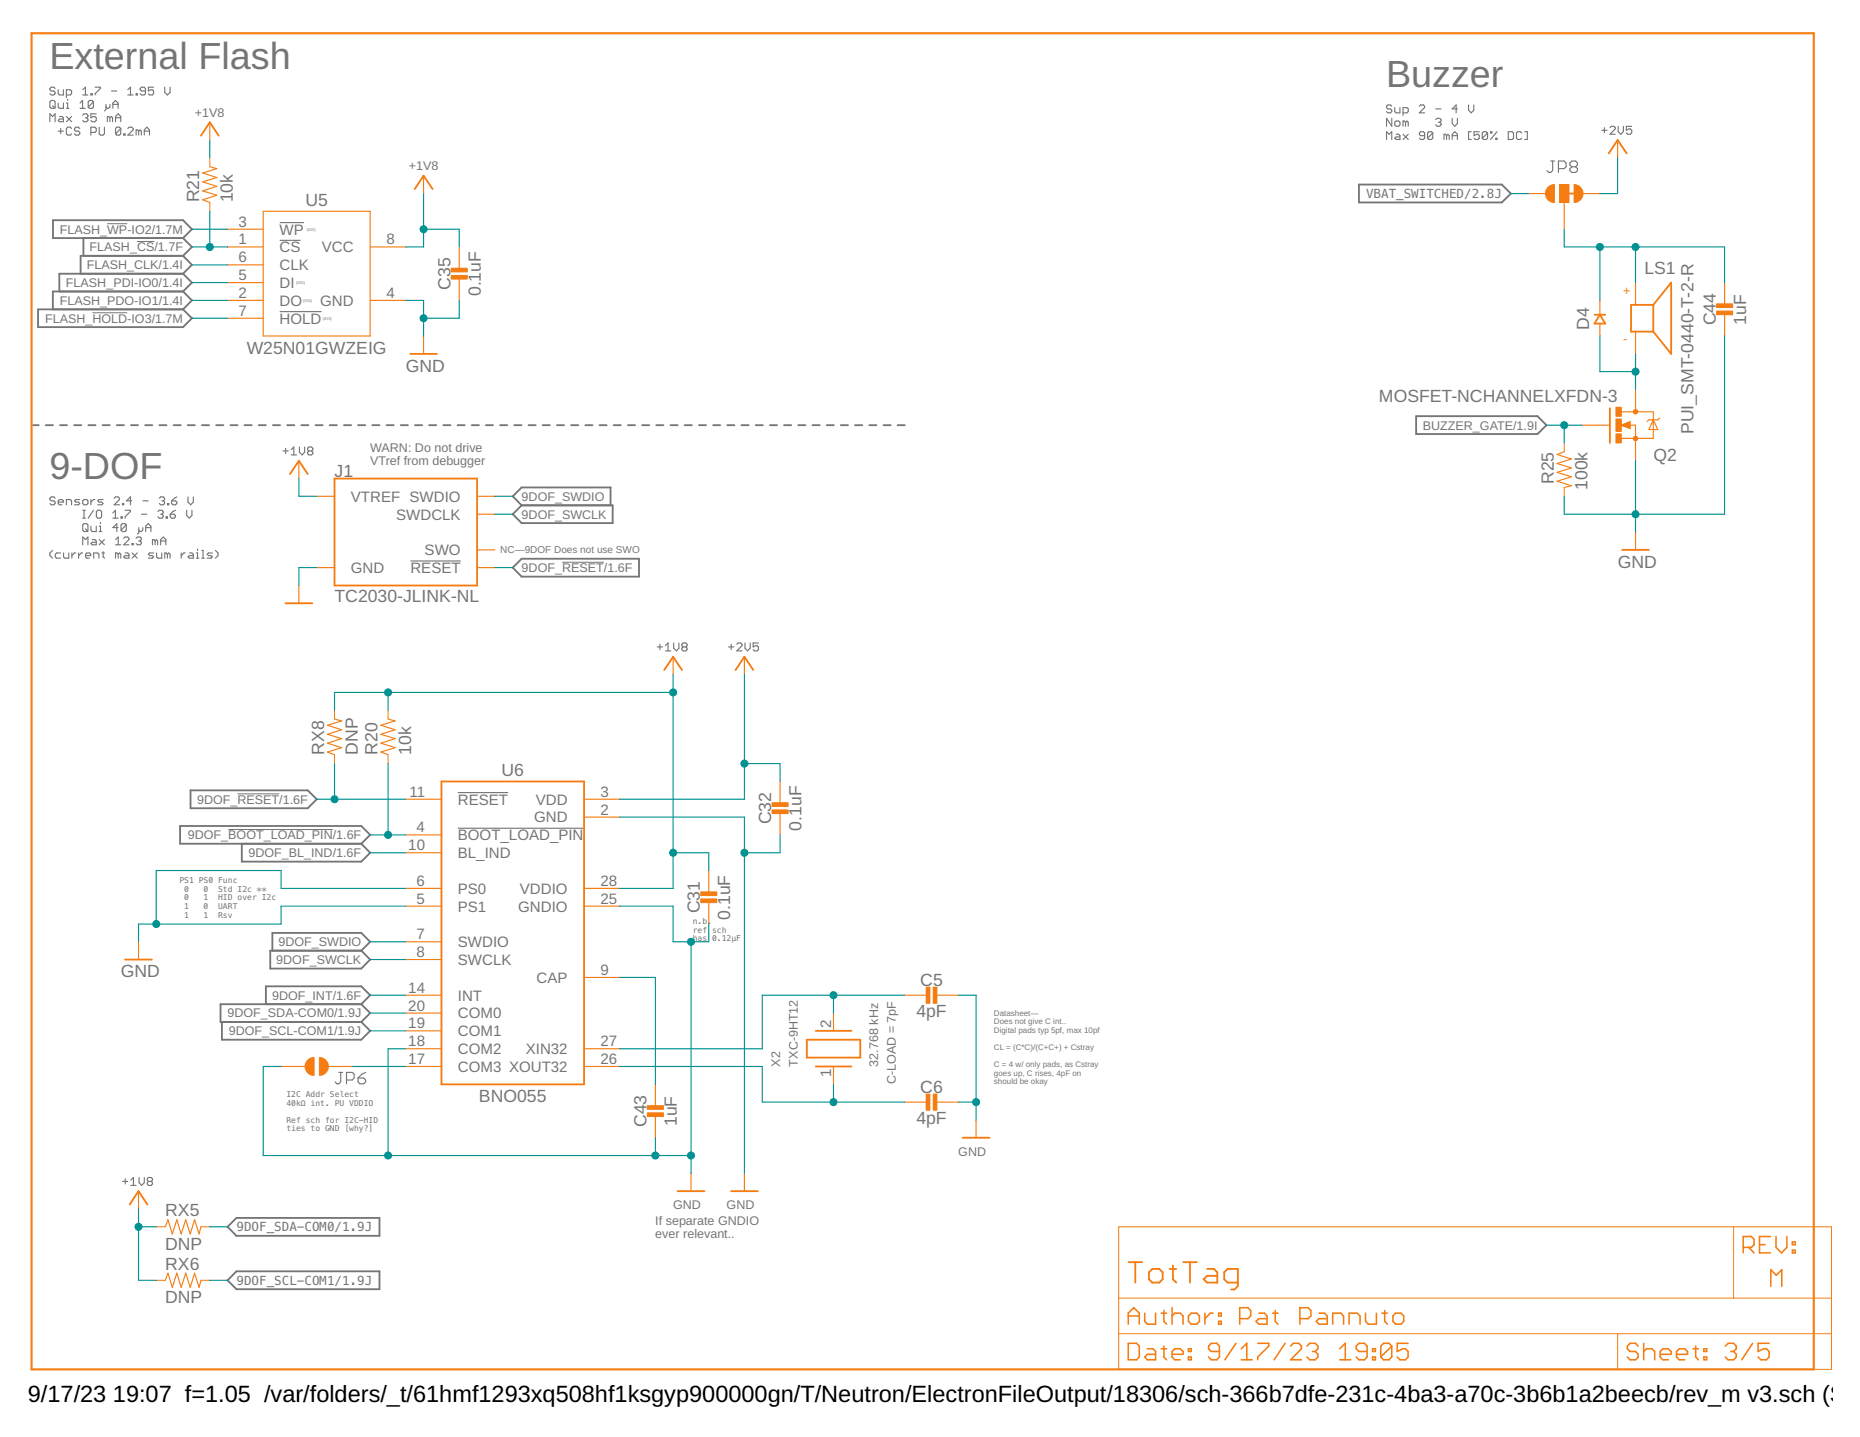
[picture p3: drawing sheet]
<svg xmlns="http://www.w3.org/2000/svg" width="279mm" height="216mm" viewBox="0 0 279 216" stroke-linecap="round" stroke-linejoin="round" font-family="sans-serif">
<g fill="none" stroke="#757575" stroke-width=".28">
<path d="M8 33.1h19.5l1.3 1.3-1.3 1.4h-19.5zM12.5 35.8v2.6M27.5 35.8l1.3 1.3-1.3 1.3M27.5 38.4h-15.4v2.7M27.5 38.4l1.3 1.4-1.3 1.3M204.1 27.7h21.5l1.3 1.4-1.3 1.3h-21.5zM5.7 46.5h21.8l1.3 1.3-1.3 1.3h-21.8zM27.5 41.1h-18.6v2.7M27.5 41.1l1.3 1.4-1.3 1.3M27.5 43.8h-19.6v2.7M27.5 43.8l1.3 1.3-1.3 1.4M4.7 63.9h1.1"/>
<path d="M6.9 63.9h1.1M9 63.9h1.1M11.1 63.9h1.1M13.3 63.9h1.1M15.4 63.9h1.1M17.5 63.9h1.1M19.7 63.9h1M21.8 63.9h1.1M23.9 63.9h1.1M26.1 63.9h1.1M28.2 63.9h1.1M30.3 63.9h1.1"/>
<path d="M32.5 63.9h1M34.6 63.9h1.1M36.7 63.9h1.1M38.9 63.9h1M41 63.9h1.1M43.1 63.9h1.1M45.3 63.9h1M47.4 63.9h1.1M49.5 63.9h1.1M51.7 63.9h1M53.8 63.9h1.1M55.9 63.9h1.1"/>
<path d="M58.1 63.9h1M60.2 63.9h1.1M62.3 63.9h1.1M64.5 63.9h1M66.6 63.9h1.1M68.7 63.9h1.1M70.9 63.9h1M73 63.9h1.1M75.1 63.9h1.1M77.3 63.9h1M78.4 75.9l-1.4-1.3 1.4-1.4h13.3v2.7M78.4 75.9h13.6v2.7h-13.6l-1.4-1.3z"/>
<path d="M79.4 63.9h1.1M81.5 63.9h1.1M83.7 63.9h1M85.8 63.9h1.1M87.9 63.9h1.1M90 63.9h1.1M92.2 63.9h1.1M94.3 63.9h1.1M96.5 63.9h1M98.6 63.9h1.1M100.7 63.9h1.1M102.8 63.9h1.1"/>
<path d="M105 63.9h1.1M107.1 63.9h1.1M109.2 63.9h1.1M111.4 63.9h1.1M113.5 63.9h1.1M115.7 63.9h1M117.8 63.9h1.1M119.9 63.9h1.1M122 63.9h1.1M124.2 63.9h1.1M126.3 63.9h1.1M128.4 63.9h1.1"/>
<path d="M130.6 63.9h1.1M132.7 63.9h1.1M134.8 63.9h1.1M212.7 62.5h18.2l1.4 1.4-1.4 1.3h-18.2zM77 85.3l1.4-1.4h17.6v2.7h-17.6zM28.6 118.7h17.6l1.4 1.4-1.4 1.3h-17.6zM27.1 124.1h27.2l1.3 1.3-1.3 1.4h-27.2zM36.3 126.8v2.7h18l1.3-1.4-1.3-1.3M33.3 153.5v2.7h21l1.3-1.3-1.3-1.4M39.9 150.9v-2.7h14.4l1.3 1.3-1.3 1.4M40.6 142.8h13.7l1.3 1.4-1.3 1.3h-13.7zM40.9 142.8v-2.6h13.4l1.3 1.3-1.3 1.3"/>
<path d="M54.3 150.9h-21.2v2.6h21.2M54.3 150.9l1.3 1.3-1.3 1.3M34.2 184.3l1.3-1.3h21.5v2.7h-21.5zM35.5 191h21.5v2.7h-21.5l-1.3-1.3z"/>
</g>
<g fill="none" stroke="#757575" stroke-width=".17">
<path d="M7.5 15.3l.2-.2h.4l.2 .2v.8l-.2 .2h-.4l-.2-.2zM7.5 18.3v-1.2l.4 .4 .4-.4v1.2M7.9 15.9l.4 .4M8.3 13.3l-.2-.2h-.4l-.2 .2v.2l.2 .2h.4l.2 .2v.2l-.2 .2h-.4l-.2-.2M8.7 13.5v.6l.2 .2h.6v-.8M8.7 15.5v.6l.2 .2h.6v-.8M8.7 19.7h.8M8.9 17.5h.4l.2 .2v.6h-.6l-.2-.2 .2-.2h.6M9.1 19.3v.8M10 14.3h.6l.2-.2v-.4l-.2-.2h-.6v1.2M10 16.3h.4M10 15.5h.2v.8"/>
<path d="M10 17.5l.8 .8M10.2 14.9v.2M10.8 19.3l-.2-.2h-.4l-.2 .2v.8l.2 .2h.4l.2-.2M10.8 17.5l-.8 .8M12 19.3l-.2-.2h-.4l-.2 .2v.2l.2 .2h.4l.2 .2v.2l-.2 .2h-.4l-.2-.2M12 16.3h.8M12 15.5l.4-.4v1.2M12.4 14.3h.8M12.4 13.5l.4-.4v1.2M12.4 17.3l.2-.2h.4l.2 .2v.2l-.2 .2M12.8 17.7h.2M13 17.7l.2 .2v.2l-.2 .2h-.4l-.2-.2"/>
<path d="M13.7 14.1h.2v.2h-.2zM13.7 19.9h.5l.3-.2v-.4l-.3-.2h-.5v1.2M14 15.3l-.2-.2h-.4l-.1 .2v.8M14 15.3v.8l-.2 .2h-.4l-.1-.2M14 15.3l-.7 .8M14.3 13.1h.8v.2l-.8 .8v.2M14.5 17.1h-.8v.6l.4-.2h.1l.3 .2v.4l-.3 .2h-.3l-.2-.2M14.9 19.1v1l.2 .2h.4l.2-.2v-1M15.9 15.7v.8l-.2 .2M16.5 15.7v.4l-.2 .2h-.2l-.2-.2M16.5 17.7v.6M16.5 17.7l-.2-.2h-.2v.8"/>
<path d="M16.5 17.7l.2-.2 .2 .2v.6M16.7 13.7h.8M17 16.3v-.8l.3-.4 .4 .4v.8M17 15.7h.7M17.4 17.7h.7M17.4 18.3v-.8l.4-.4 .3 .4v.8M18.1 19.3l-.2-.2h-.4l-.1 .2v.8M18.1 19.3v.8l-.2 .2h-.4l-.1-.2M18.1 19.3l-.7 .8M19.2 14.3h.8M19.2 13.5l.4-.4v1.2M19.2 19.3l.2-.2h.4l.2 .2v.2l-.8 .8h.8"/>
<path d="M20.4 14.1h.2v.2h-.2zM20.8 19.7l-.2-.2h-.2v.8M20.8 19.7v.6M20.8 19.7l.2-.2 .2 .2v.6M21.7 19.7h.8M21.8 13.7h-.5l-.2-.2v-.2l.2-.2h.4l.1 .2v.8l-.1 .2h-.4l-.2-.2M23.1 13.1h-.8v.6l.6-.2 .2 .2v.4l-.2 .2h-.4l-.2-.2M24.7 13.1v.8l.4 .4 .4-.4v-.8M209.1 16l-.2-.2h-.4l-.2 .2v.2l.2 .2h.4l.2 .2v.2l-.2 .2h-.4l-.2-.2M209.1 17.8v1.2l-.8-1.2v1.2M209.5 16.2v.6l.2 .2h.6v-.8M209.5 18.4l.2-.2h.4l.2 .2v.4l-.2 .2h-.4l-.2-.2z"/>
<path d="M210.8 17h.5l.2-.2v-.4l-.2-.2h-.5v1.1M211.1 18.4l-.2-.2h-.1v.8M211.1 18.4l.2-.2 .2 .2v.6M211.1 18.4v.6M213.2 16l.2-.2h.4l.2 .2v.2l-.8 .8h.8M215.2 20v.8l-.2 .2h-.4l-.2-.2M215.2 20l-.2-.2h-.4l-.2 .2v.8M215.2 20l-.8 .8M215.7 16.4h.8M215.7 18l.2-.2h.4l.2 .2v.2l-.2 .2M216.1 18.4h.2M216.3 18.4l.2 .2v.2l-.2 .2h-.4l-.2-.2"/>
<path d="M218.1 17.8v.8l.4 .4 .4-.4v-.8M218.9 16.4h-.8l.6-.6v1.2M220.6 15.8v.8l.4 .4 .4-.4v-.8M221 19.8h-.4v1.2h.4M222.2 19.8h-.8v.6l.4-.2h.2l.2 .2v.4l-.2 .2h-.4l-.2-.2M223.5 20v.8l-.3 .2h-.3l-.2-.2M223.5 20l-.3-.2h-.3l-.2 .2v.8M223.5 20l-.8 .8M223.9 19.8h.2v.2h-.2zM224.9 19.8l-1 1.2M226.6 19.8h.6l.2 .2v.8l-.2 .2h-.6zM228.6 20l-.2-.2h-.4l-.2 .2v.8l.2 .2h.4l.2-.2"/>
<path d="M229 19.8h.4v1.2h-.4M240.6 19.6h.8M241 19.2v.8M241.9 19.2l.1-.2h.4l.2 .2v.2l-.7 .8h.7M243.1 19v.8l.4 .4 .4-.4v-.8M245.1 19h-.8v.6l.4-.2h.2l.2 .2v.4l-.2 .2h-.4l-.2-.2M18.6 20.1h.2v.2h-.2zM21.7 20.3v-.8l.4-.4 .4 .4v.8M42 36.1h3.2M42 33.4h3.7M208.3 21v-1.2l.4 .4 .4-.4v1.2M209.7 20.2h.4l.2 .2v.6h-.6l-.2-.2 .2-.2h.6"/>
<path d="M210.8 20.2l.7 .8M211.5 20.2l-.7 .8M214 20.4h-.6l-.2-.2v-.2l.2-.2h.4l.2 .2v.8l-.2 .2h-.4l-.2-.2M217.3 20.4l-.2-.2h-.2v.8M217.3 20.4v.6M217.3 20.4l.2-.2 .2 .2v.6M218.1 21v-.8l.4-.4 .4 .4v.8M218.1 20.4h.8M224.7 20.8h.2v.2h-.2zM232.9 24.2h.6M233.2 24.2v1.4l-.3 .3h-.2l-.3-.3M234.1 25.3h.8l.3-.2v-.6l-.3-.3h-.8v1.7"/>
<path d="M236.1 25.1l-.3 .2v.3l.3 .3h.6l.3-.3v-.3l-.3-.2M236.1 25.1l-.3-.3v-.3l.3-.3h.6l.3 .3v.3l-.3 .3M236.1 25.1h.6M42 46.8h6.3M8.3 74.9l-.2-.2h-.4l-.2 .2v.2l.2 .1h.4l.2 .2v.2l-.2 .2h-.4l-.2-.2M8.7 75.4h.8v-.2l-.2-.1h-.4l-.2 .1v.4l.2 .2h.4M10 75.8v-.7h.6l.2 .1v.6M12 75.1h-.6l-.2 .1 .2 .2h.4l.2 .2-.2 .2h-.6M12.4 75.2l.2-.1h.4l.2 .1v.4l-.2 .2h-.4l-.2-.2zM12.4 78.9l.2-.2h.4l.2 .2v.8l-.2 .2h-.4l-.2-.2zM12.4 77.9h.4M12.4 76.7h.4"/>
<path d="M12.6 76.7v1.2M12.8 79.5l.4 .4M13.7 75.1v.7M13.7 79.1v.6l.2 .2h.6v-.8M14 76.7l-.7 1.2M14.2 75.1h-.1l-.4 .3M14.5 76.9l.2-.2h.4l.2 .2v.7l-.2 .3h-.4l-.2-.3zM14.9 79.9h.4M14.9 79.1h.2v.8M15.1 78.5v.2M15.5 75.1h-.6l-.2 .1 .2 .2h.4l.2 .2-.2 .2h-.6M17 77.1l.3-.4v1.2"/>
<path d="M17 77.9h.7M17.1 74.9l.3-.2h.3l.2 .2v.2l-.8 .7h.8M17.7 79.3h-.7l.5-.6v1.2M18.2 77.6h.2v.3h-.2zM18.4 75.6h.2v.2h-.2zM18.8 76.7h.8v.2l-.8 .7v.3M19 78.9l-.2-.2h-.4l-.2 .2v.8M19 78.9v.8l-.2 .2h-.4l-.2-.2M19 78.9l-.8 .8M19.8 75.2h-.8l.6-.5v1.1M20.8 79.3v.8l-.2 .1M21.3 77.3h.8"/>
<path d="M21.4 79.3v.4l-.2 .2h-.2l-.2-.2M21.5 75.2h.7M21.9 79.3h.8M21.9 79.9v-.8l.4-.4 .4 .4v.8M23.7 76.9l.2-.2h.4l.2 .2v.2l-.2 .2M23.9 74.9l.2-.2h.4l.2 .2v.2l-.2 .1M24.1 77.3h.2M24.3 75.2h.2M24.3 77.3l.2 .1v.2l-.2 .3h-.4l-.2-.3M24.5 75.2l.2 .2v.2l-.2 .2h-.4l-.2-.2M25 77.6h.1v.3h-.1zM25.2 75.6h.2v.2h-.2z"/>
<path d="M25.6 77.3h.6l.2 .1v.2l-.2 .3h-.4l-.2-.3zM25.8 75.2h.6l.2 .2v.2l-.2 .2h-.4l-.2-.2zM26.4 76.7l-.4 .2-.4 .4M26.6 74.7l-.8 .5M28 76.7v.7l.4 .5 .4-.5v-.7M28.2 74.7v.7l.4 .4 .4-.4v-.7M42.5 67.8h.8M42.9 67.4v.8M43.8 67.6l.3-.4v1.1M43.8 68.3h.7M45 67.2v.7l.4 .4 .4-.4v-.7M46.4 67.8h.4"/>
<path d="M46.4 67.8l-.2 .1v.3l.2 .1h.4l.2-.1v-.3l-.2-.1M46.4 67.8l-.2-.2v-.2l.2-.2h.4l.2 .2v.2l-.2 .2M7.9 82.7l-.4 .4v.4l.4 .4M9.1 83.1h-.6l-.2 .2v.4l.2 .2h.6M9.5 83.1v.6l.3 .2h.5v-.8M10.8 83.1v.8M11.4 83.1h-.2l-.4 .4M11.8 83.1v.8M12.4 83.1h-.2l-.4 .4M12.4 81.9v-1.2l.4 .4 .4-.4v1.2M12.8 83.5h.8v-.2l-.2-.2h-.4l-.2 .2v.4l.2 .2h.4M13.9 81.1h.3l.3 .2v.6h-.6l-.2-.2 .2-.2h.6"/>
<path d="M14.1 83.9v-.8h.6l.2 .2v.6M14.9 81.1l.8 .8M15.3 83.1h.4M15.5 82.9v.8l.2 .2M15.7 81.1l-.8 .8M17.4 81.9h.7M17.4 81.1l.4-.4v1.2M17.8 83.3l-.3-.2h-.1v.8M17.8 83.3l.1-.2 .2 .2v.6M17.8 83.3v.6M18.6 80.9l.2-.2h.4l.2 .2v.2l-.8 .8h.8M18.8 83.1h.4l.2 .2v.6h-.6l-.2-.2 .2-.2h.6"/>
<path d="M19.8 81.7h.2v.2h-.2zM19.8 83.1l.8 .8M20.4 80.9l.2-.2h.4l.2 .2v.2l-.2 .2M20.6 83.1l-.8 .8M20.8 81.3h.2M21 81.3l.2 .2v.2l-.2 .2h-.4l-.2-.2M23.1 83.1h-.6l-.2 .2 .2 .2h.4l.2 .2-.2 .2h-.6M23.3 81.3l-.2-.2h-.2v.8M23.3 81.3v.6M23.3 81.3l.2-.2 .2 .2v.6M23.5 83.1v.6l.2 .2h.6v-.8M24.1 81.3h.8"/>
<path d="M24.1 81.9v-.8l.4-.4 .4 .4v.8M25.1 83.3l-.1-.2h-.3v.8M25.1 83.3l.2-.2 .2 .2v.6M25.1 83.3v.6M27.2 83.1v.8M27.8 83.1h-.2l-.4 .4M28.4 83.1h.4l.2 .2v.6h-.6l-.2-.2 .2-.2h.6M29.5 83.1h.2v.8M29.5 83.9h.4M29.7 82.5v.2M30.3 83.9h.4M30.3 82.7h.2v1.2"/>
<path d="M31.9 83.1h-.6l-.2 .2 .2 .2h.4l.2 .2-.2 .2h-.6M32.4 82.7l.3 .4v.4l-.3 .4M61.7 84.3h7.5M98.7 97.2h.8M99.1 96.8v.8M100 97l.4-.4v1.2M100 97.8h.8M101.2 96.6v.8l.4 .4 .4-.4v-.8M102.6 97.2h.4M102.6 97.2l-.2 .2v.2l.2 .2h.4l.2-.2v-.2l-.2-.2M102.6 97.2l-.2-.2v-.2l.2-.2h.4l.2 .2v.2l-.2 .2M109.4 97.2h.8"/>
<path d="M109.8 96.8v.8M110.7 96.8l.2-.2h.4l.2 .2v.2l-.8 .8h.8M111.9 96.6v.8l.4 .4 .4-.4v-.8M113.9 96.6h-.8v.6l.4-.2h.2l.2 .2v.4l-.2 .2h-.4l-.2-.2M68.8 119.1h7.5M68.8 124.4h18.9M18.4 177.5h.8M18.8 177.1v.8M19.6 177.3l.4-.4v1.2M19.6 178.1h.8M20.9 176.9v.8l.4 .4 .4-.4v-.8M22.3 177.5l-.2-.2v-.2l.2-.2h.4l.2 .2v.2l-.2 .2"/>
<path d="M22.3 177.5l-.2 .2v.2l.2 .2h.4l.2-.2v-.2l-.2-.2M22.3 177.5h.4M50.9 161.1h.6M51.2 161.1v1.4l-.3 .3h-.3l-.3-.3M52 162.3h.9l.3-.3v-.6l-.3-.3h-.9v1.7M53.8 162h.8l.3 .3v.2l-.3 .3h-.5l-.3-.3zM54.9 161.1l-.5 .3-.6 .6"/>
</g>
<path d="M16.1 33.6h3M20.6 36.3h2.6M13.9 47h5.2M84.4 84.5h6.3M35.7 119.3h6.3M34.3 124.6h15.7" fill="none" stroke="#757575" stroke-width=".15"/>
<path d="M4.7 5h267.8v200.7h-267.8z" fill="none" stroke="#f57c10" stroke-width=".32"/>
<g fill="none" stroke="#f57c10" stroke-width=".23">
<path d="M169.5 198.9v-1.6l.8-.8 .8 .8v1.6M169.5 197.7h1.6M172 197.3v1.2l.4 .4h1.2v-1.6M174.4 197.3h.8M174.8 196.9v1.6l.4 .4M176.1 197.7l.4-.4h.8l.4 .4v1.2M176.1 196.5v2.4M178.9 197.3h.9l.4 .4v.8l-.4 .4h-.9l-.4-.4v-.8zM181 197.3v1.6M182.2 197.3h-.4l-.8 .8M183 197.3h.5v.4h-.5zM183 198.5h.5v.4h-.5z"/>
<path d="M186.2 198.1h1.3l.4-.4v-.8l-.4-.4h-1.3v2.4M189.1 197.3h.8l.4 .4v1.2h-1.2l-.4-.4 .4-.4h1.2M191.2 197.3h.8M191.6 196.9v1.6l.4 .4M195.3 198.1h1.2l.4-.4v-.8l-.4-.4h-1.2v2.4M198.1 197.3h.9l.4 .4v1.2h-1.3l-.4-.4 .4-.4h1.3M200.2 198.9v-1.6h1.2l.4 .4v1.2M202.6 198.9v-1.6h1.3l.4 .4v1.2M205.1 197.3v1.2l.4 .4h1.3v-1.6M207.6 197.3h.8M208 196.9v1.6l.4 .4M209.6 197.3h.9l.4 .4v.8l-.4 .4h-.9l-.4-.4v-.8z"/>
<path d="M261.9 187.4h1.2l.4-.4v-.8l-.4-.4h-1.2v2.4M262.7 187.4l.8 .8M264.3 187h.8M266 185.8h-1.7v2.4h1.7M266 193.3v-2.5l.8 .8 .9-.8v2.5M266.8 185.8v1.6l.8 .8 .8-.8v-1.6M269.2 187.8h.5v.4h-.5zM269.2 186.6h.5v.4h-.5zM169.5 201.8h1.2l.4 .4v1.7l-.4 .4h-1.2zM172.4 202.6h.8l.4 .5v1.2h-1.2l-.4-.4 .4-.4h1.2M174.4 202.6h.8M174.8 202.2v1.7l.4 .4"/>
<path d="M176.1 203.5h1.6v-.4l-.4-.5h-.8l-.4 .5v.8l.4 .4h.8M178.5 203.9h.4v.4h-.4zM178.5 202.6h.4v.5h-.4zM183.2 203.1h-1.3l-.4-.5v-.4l.4-.4h.9l.4 .4v1.7l-.4 .4h-.9l-.4-.4M185.7 201.8l-1.7 2.5M186.5 204.3h1.6M186.5 202.6l.8-.8v2.5M188.9 201.8h1.7v.4l-1.7 1.7v.4M193 201.8l-1.6 2.5M193.9 202.2l.4-.4h.8l.4 .4v.4l-1.6 1.7h1.6M196.3 202.2l.4-.4h.9l.4 .4v.4l-.4 .5M197.1 203.1h.5"/>
<path d="M197.6 203.1l.4 .4v.4l-.4 .4h-.9l-.4-.4M201.3 204.3h1.6M201.3 202.6l.8-.8v2.5M205.4 203.1h-1.3l-.4-.5v-.4l.4-.4h.9l.4 .4v1.7l-.4 .4h-.9l-.4-.4M206.2 203.9h.4v.4h-.4zM206.2 202.6h.4v.5h-.4zM209.1 202.2v1.7l-.4 .4h-.9l-.4-.4M209.1 202.2l-.4-.4h-.9l-.4 .4v1.7M209.1 202.2l-1.7 1.7M211.5 201.8h-1.6v1.3l.8-.5h.4l.4 .5v.8l-.4 .4h-.8l-.4-.4M246.1 202.2l-.4-.4h-.8l-.4 .4v.4l.4 .5h.8l.4 .4v.4l-.4 .4h-.8l-.4-.4M246.9 203.1l.4-.5h.8l.5 .5v1.2"/>
<path d="M246.9 201.8v2.5M249.4 203.5h1.6v-.4l-.4-.5h-.8l-.4 .5v.8l.4 .4h.8M251.8 203.5h1.7v-.4l-.4-.5h-.8l-.5 .5v.8l.5 .4h.8M254.3 202.6h.8M254.7 202.2v1.7l.4 .4M255.9 203.9h.5v.4h-.5zM255.9 202.6h.5v.5h-.5zM259.2 202.2l.4-.4h.8l.4 .4v.4l-.4 .5M260 203.1h.4M260.4 203.1l.4 .4v.4l-.4 .4h-.8l-.4-.4M263.3 201.8l-1.7 2.5M265.7 201.8h-1.6v1.3l.8-.5h.4l.4 .5v.8l-.4 .4h-.8l-.4-.4"/>
</g>
<g fill="none" stroke="#f57c10" stroke-width=".28">
<path d="M30.2 20.4l1.3-2 1.4 2M62.3 28.4l1.3-2 1.4 2M235 29.1h2.6M241.7 23.1l1.3-2.1 1.3 2.1M61.6 53.2h4M239.5 47.3h1.6M240.3 47.3l.8 1.3h-1.6zM248.3 45.8h-3.3v4h3.3M248.3 45.8v4M248.3 45.8l2.7-3.3v10.7l-2.7-3.4M43.6 71.2l1.3-2 1.3 2M50.2 71.9h21.5v16.1h-21.5z"/>
<path d="M241.8 61.3v5.2M42.9 90.6h4M243.7 82.6h4M66.3 117.4h21.4v45.5h-21.4zM99.8 100.7l1.3-2 1.3 2M110.5 100.7l1.3-2 1.4 2M18.8 144.2h4M121.2 156.2h8v2.7h-8zM122.5 154.9h5.4M101.8 179h4M109.8 179h4M122.5 160.2h5.4"/>
<path d="M144.6 170.9h4M19.5 181l1.3-2 1.3 2M169.5 189.6h2.1M170.5 189.6v3.1M172.6 191.2l.5-.6h1l.5 .6v1l-.5 .5h-1l-.5-.5zM175.7 190.6h1M176.2 190.1v2.1l.5 .5M177.7 189.6h2.1M178.8 189.6v3.1M181.3 190.6h1.1l.5 .6v1.5h-1.6l-.5-.5 .5-.5h1.6M185.9 192.7h-1.5l-.5-.5v-1l.5-.6h1.5v2.6l-.5 .5h-.5"/>
</g>
<g fill="none" stroke="#f57c10" stroke-width=".15">
<path d="M31.5 23.7v1.4M31.5 30.4v1.3M235 66.5v1.4M235 73.2v1.4M50.2 106.7v1.3M50.2 113.4v1.3M58.3 106.7v1.3M58.3 113.4v1.3M23.5 184.3h1.3M23.5 192.4h1.3M30.2 184.3h1.3M30.2 192.4h1.3"/>
<path d="M168 184.3h107.1v21.4h-107.1zM168 195h107.1M260.4 184.3v10.7M168 200.4h107.1M243 200.4v5.3"/>
</g>
<g fill="none" stroke="#f57c10" stroke-width=".17">
<path d="M31.5 18.4v2.6M31.5 25.1l1.1 .2-2.2 .7 2.2 .7-2.2 .6 2.2 .7-2.2 .7 2.2 .6-2.2 .7 1.1 .4M34.2 37.1h5.3M34.2 34.4h5.3M34.2 39.8h5.3M39.5 31.7h16.1v18.8h-16.1zM55.6 37.1h5.4M63.6 26.4v2.7M69 37.1v3.2M229.6 29.1h2.7M234.3 27.7h1.3v2.7h-1.3zM235 30.4v4"/>
<path d="M237.6 29.1h2.7M243 21v2.7M34.2 45.1h5.3M34.2 47.8h5.3M34.2 42.5h5.3M55.6 45.1h5.4M63.6 50.5v2.7M69 41.7v3.4M240.3 45.1v2.2M240.3 48.6v1.9M245.7 42.5v3.3M245.7 49.8v3.4"/>
<path d="M245.7 58.5v3.4M259.1 42.5v3.2M259.1 47v3.5M44.9 69.2v2.7M47.6 74.6h2.6M71.7 74.6h2.6M71.7 77.3h2.6M235 67.9l-1.1 .4 2.2 .7-2.2 .6 2.2 .7-2.2 .7 2.2 .6-2.2 .7 2.2 .7-1.1 .2M237.6 63.9h4.1M243.5 63.9l1.4-.6v1.1zM243.6 61.9h4.7v4h-4.8M244.8 63.9h.9v5.3"/>
<path d="M245.7 79.9v2.7M248.3 63.1l.7 1.4h-1.3zM249.3 62.8l-.3 .3h-1.3l-.3 .2M44.9 88v2.6M47.6 85.3h2.6M71.7 82.6h2.6M71.7 85.3h2.6M101.1 98.7v2.6M111.8 98.7v2.6M50.2 108l1.1 .3-2.1 .7 2.1 .6-2.1 .7 2.1 .7-2.1 .7 2.1 .6-2.1 .7 1 .4M58.3 108l1.1 .3-2.2 .7 2.2 .6-2.2 .7 2.2 .7-2.2 .7 2.2 .6-2.2 .7 1.1 .4M117.2 117.4v3.2"/>
<path d="M61 120.1h5.3M61 125.4h5.3M61 136.1h5.3M61 133.5h5.3M61 128.1h5.3M87.7 122.8h5.4M87.7 120.1h5.4M87.7 136.1h5.4M87.7 133.5h5.4M106.5 130.8v3.2M106.5 135.3v3.5M117.2 122v3.4"/>
<path d="M20.8 141.5v2.7M61 141.5h5.3M61 144.2h5.3M61 149.5h5.3M61 157.6h5.3M61 154.9h5.3M61 152.2h5.3M87.7 146.9h5.4M87.7 157.6h5.4M125.2 152.2v2.7M135.9 149.5h3.5M140.7 149.5h3.3"/>
<path d="M20.8 179v2.7M42.2 160.2h3.6M49.3 160.2h3.6M61 160.2h5.3M87.7 160.2h5.4M98.4 162.9v3.2M98.4 167.5v3.4M103.8 176.3v2.7M111.8 176.3v2.7M125.2 160.2v2.7M135.9 165.6h3.5M140.7 165.6h3.3"/>
<path d="M146.6 168.3v2.6M24.8 184.3l.4-1 .7 2.1 .7-2.1 .6 2.1 .7-2.1 .7 2.1 .6-2.1 .7 2.1 .3-1.1M24.8 192.4l.4-1.1 .7 2.1 .7-2.1 .6 2.1 .7-2.1 .7 2.1 .6-2.1 .7 2.1 .3-1"/>
</g>
<g fill="#f57c10" stroke="#f57c10" stroke-width=".15">
<path d="M48 158.9a1.33 1.33 0 0 1 1.3 1.3 1.33 1.33 0 0 1-1.3 1.4z" fill-rule="evenodd"/>
<path d="M46.2 159.3l.5-.3 .5-.1v2.7a1.33 1.33 0 0 1-1.3-.9 1.33 1.33 0 0 1 .3-1.4z" fill-rule="evenodd"/>
<path d="M236.5 27.7a1.34 1.34 0 0 1 1.3 1.4 1.34 1.34 0 0 1-1.3 1.3z" fill-rule="evenodd"/>
<path d="M232.5 28.1l.5-.3 .5-.1v2.7a1.34 1.34 0 0 1-1.2-.8 1.34 1.34 0 0 1 .2-1.5z" fill-rule="evenodd"/>
<circle cx="245.7" cy="65.9" r=".35"/>
<circle cx="245.7" cy="61.9" r=".35"/>
</g>
<g fill="#f57c10" stroke="#f57c10" stroke-width=".15">
<path d="M140.2 148.3h.5v2.4h-.5z"/>
<path d="M139.1 148.3h.6v2.4h-.6z"/>
<path d="M140.2 164.4h.5v2.4h-.5z"/>
<path d="M139.1 164.4h.6v2.4h-.6z"/>
<path d="M234.3 27.7h1.3v2.7h-1.3z"/>
<path d="M242.7 65.2h.8v1.3h-.8z"/>
<path d="M242.7 61.2h.8v1.3h-.8z"/>
<path d="M242.7 62.9h.8v1.9h-.8z"/>
<path d="M105.3 134h2.4v.6h-2.4z"/>
<path d="M105.3 135.1h2.4v.5h-2.4z"/>
<path d="M116 120.6h2.4v.6h-2.4z"/>
<path d="M116 121.7h2.4v.5h-2.4z"/>
<path d="M67.8 40.3h2.4v.6h-2.4z"/>
<path d="M67.8 41.4h2.4v.5h-2.4z"/>
<path d="M97.2 166.1h2.5v.6h-2.5z"/>
<path d="M97.2 167.2h2.5v.5h-2.5z"/>
<path d="M257.9 45.7h2.4v.5h-2.4z"/>
<path d="M257.9 46.7h2.4v.6h-2.4z"/>
</g>
<path d="M244.8 63.6l-1 .3 1 .2v-.2h-.3" fill="none" stroke="#f57c10" stroke-width=".34"/>
<g fill="none" stroke="#009292" stroke-width=".17">
<path d="M28.8 37.1h5.4M28.8 34.4h5.4M28.8 39.8h5.4M31.5 21v2.7M31.5 31.7v5.4M63.6 29.1v8h-2.6M63.6 34.4h5.4v2.7M226.9 29.1h2.7M235 34.4v2.7h24.1v5.4M240.3 37.1v8M243 23.7v5.4h-2.7M245.7 37.1v5.4"/>
<path d="M28.8 45.1h5.4M28.8 47.8h5.4M28.8 42.5h5.4M61 45.1h2.6v5.4M69 45.1v2.7h-5.4M240.3 50.5v5.3h5.4M245.7 53.2v5.3M259.1 50.5v26.8h-24.1v-2.7M44.9 71.9v2.7h2.7M74.3 77.3h2.7M74.3 74.6h2.7M232.3 63.9h5.3"/>
<path d="M235 63.9v2.6M245.7 69.2v10.7M47.6 85.3h-2.7v2.7M74.3 85.3h2.7M50.2 114.7v5.4M58.3 104v2.7M58.3 114.7v10.7M101.1 101.3v32.2h-8M101.1 104h-50.9v2.7M111.8 101.3v18.8h-18.7M111.8 114.7h5.4v2.7M47.6 120.1h13.4"/>
<path d="M55.6 128.1h5.4M55.6 125.4h5.4M61 136.1h-18.8v2.7h-21.4v2.7M61 133.5h-18.8v-2.7h-18.7v8M93.1 136.1h8v5.4h5.4v-2.7M93.1 122.8h18.7v53.5M101.1 128.1h5.4v2.7M117.2 125.4v2.7h-5.4M55.6 141.5h5.4M55.6 149.5h5.4M55.6 144.2h5.4M55.6 152.2h5.4"/>
<path d="M55.6 154.9h5.4M61 157.6h-2.7v16M93.1 146.9h5.3v16M103.8 141.5v34.8M125.2 149.5v2.7M135.9 149.5h-21.4v8.1h-21.4M144 149.5h2.6v18.8M42.2 160.2h-2.7v13.4h64.3M52.9 160.2h8.1M93.1 160.2h21.4v5.4h21.4M98.4 170.9v2.7M125.2 162.9v2.7"/>
<path d="M144 165.6h2.6M20.8 181.7v10.7h2.7M20.8 184.3h2.7M31.5 184.3h2.7M31.5 192.4h2.7"/>
</g>
<g fill="#009292" stroke="#009292" stroke-width=".15">
<circle cx="245.7" cy="77.3" r=".53"/>
<circle cx="63.6" cy="47.8" r=".53"/>
<circle cx="103.8" cy="141.5" r=".53"/>
<circle cx="103.8" cy="173.6" r=".53"/>
<circle cx="58.3" cy="173.6" r=".53"/>
<circle cx="98.4" cy="173.6" r=".53"/>
<circle cx="111.8" cy="128.1" r=".53"/>
<circle cx="146.6" cy="165.6" r=".53"/>
<circle cx="23.5" cy="138.8" r=".53"/>
<circle cx="235" cy="63.9" r=".53"/>
<circle cx="245.7" cy="55.8" r=".53"/>
<circle cx="31.5" cy="37.1" r=".53"/>
<circle cx="50.2" cy="120.1" r=".53"/>
<circle cx="58.3" cy="125.4" r=".53"/>
<circle cx="63.6" cy="34.4" r=".53"/>
<circle cx="101.1" cy="104" r=".53"/>
<circle cx="101.1" cy="128.1" r=".53"/>
<circle cx="58.3" cy="104" r=".53"/>
<circle cx="20.8" cy="184.3" r=".53"/>
<circle cx="111.8" cy="114.7" r=".53"/>
<circle cx="125.2" cy="165.6" r=".53"/>
<circle cx="125.2" cy="149.5" r=".53"/>
<circle cx="240.3" cy="37.1" r=".53"/>
<circle cx="245.7" cy="37.1" r=".53"/>
</g>
<g font-size="5.7" fill="#757575">
<text x="7.4" y="10.3">External Flash</text>
<text x="208.2" y="13">Buzzer</text>
<text x="7.4" y="71.9">9-DOF</text>
</g>
<g font-size="3.5">
<text x="4.2" y="210.7">9/17/23</text>
<text x="17" y="210.7">19:07 f=1.05 /var/folders/_t/61hmf1293xq508hf1ksgyp900000gn/T/Neutron/ElectronFileOutput/18306/sch-366b7dfe-231c-4ba3-a70c-3b6b1a2beecb/rev_m v3.sch (She</text>
</g>
<g font-size="2.6" fill="#757575">
<text x="29.9" y="30.4" transform="rotate(-90 29.9 30.4)">R21</text>
<text x="35" y="30.4" transform="rotate(-90 35 30.4)">10k</text>
<text x="45.9" y="31">U5</text>
<text x="247" y="41.1">LS1</text>
<text x="67.7" y="43.5" transform="rotate(-90 67.7 43.5)">C35</text>
<text x="72.2" y="44.5" transform="rotate(-90 72.2 44.5)">0.1uF</text>
<text x="37.1" y="53.2">W25N01GWZEIG</text>
<text x="238.7" y="49.5" transform="rotate(-90 238.7 49.5)">D4</text>
<text x="257.7" y="48.9" transform="rotate(-90 257.7 48.9)">C44</text>
<text x="262.3" y="48.8" transform="rotate(-90 262.3 48.8)">1uF</text>
<text x="61" y="55.8">GND</text>
<text x="207.1" y="60.4">MOSFET-NCHANNELXFDN-3</text>
<text x="254.4" y="65.2" transform="rotate(-90 254.4 65.2)">PUI_SMT-0440-T-2-R</text>
<text x="50.3" y="71.6">J1</text>
<text x="248.4" y="69.2">Q2</text>
<text x="233.4" y="72.7" transform="rotate(-90 233.4 72.7)">R25</text>
<text x="238.5" y="73.6" transform="rotate(-90 238.5 73.6)">100k</text>
<text x="243" y="85.3">GND</text>
<text x="50.3" y="90.4">TC2030-JLINK-NL</text>
<text x="48.7" y="113.4" transform="rotate(-90 48.7 113.4)">RX8</text>
<text x="53.7" y="113.4" transform="rotate(-90 53.7 113.4)">DNP</text>
<text x="56.7" y="113.4" transform="rotate(-90 56.7 113.4)">R20</text>
<text x="61.8" y="113.4" transform="rotate(-90 61.8 113.4)">10k</text>
<text x="75.3" y="116.6">U6</text>
<text x="115.8" y="123.8" transform="rotate(-90 115.8 123.8)">C32</text>
<text x="120.4" y="124.8" transform="rotate(-90 120.4 124.8)">0.1uF</text>
<text x="105.1" y="137.2" transform="rotate(-90 105.1 137.2)">C31</text>
<text x="109.7" y="138.2" transform="rotate(-90 109.7 138.2)">0.1uF</text>
<text x="18.1" y="146.9">GND</text>
<text x="138.2" y="148.2">C5</text>
<text x="137.6" y="152.8">4pF</text>
<text x="71.9" y="165.6">BNO055</text>
<text x="138.2" y="164.3">C6</text>
<text x="97.1" y="169.3" transform="rotate(-90 97.1 169.3)">C43</text>
<text x="101.7" y="169.2" transform="rotate(-90 101.7 169.2)">1uF</text>
<text x="137.6" y="168.8">4pF</text>
<text x="24.8" y="182.7">RX5</text>
<text x="24.8" y="187.8">DNP</text>
<text x="24.8" y="190.8">RX6</text>
<text x="24.8" y="195.8">DNP</text>
</g>
<g font-size="2.3" fill="#757575">
<text x="35.8" y="34.1">3</text>
<text x="42" y="35.2">WP</text>
<text x="35.8" y="36.7">1</text>
<text x="35.8" y="39.4">6</text>
<text x="42" y="37.9">CS</text>
<text x="42" y="40.6">CLK</text>
<text x="48.4" y="37.9">VCC</text>
<text x="58.1" y="36.7">8</text>
<text x="35.8" y="44.8">2</text>
<text x="35.8" y="47.4">7</text>
<text x="35.8" y="42.1">5</text>
<text x="42" y="45.9">DO</text>
<text x="42" y="43.3">DI</text>
<text x="48.1" y="45.9">GND</text>
<text x="58.1" y="44.8">4</text>
<text x="42" y="48.6">HOLD</text>
<text x="52.7" y="75.4">VTREF SWDIO</text>
<text x="59.5" y="78.1">SWDCLK</text>
<text x="63.8" y="83.4">SWO</text>
<text x="52.7" y="86.1">GND</text>
<text x="61.6" y="86.1">RESET</text>
<text x="61.5" y="119.7">11</text>
<text x="90.2" y="119.7">3</text>
<text x="62.6" y="125.1">4</text>
<text x="68.8" y="120.9">RESET</text>
<text x="80.2" y="123.6">GND</text>
<text x="80.5" y="120.9">VDD</text>
<text x="90.2" y="122.4">2</text>
<text x="61.3" y="127.7">10</text>
<text x="68.8" y="126.2">BOOT_LOAD_PIN</text>
<text x="68.8" y="128.9">BL_IND</text>
<text x="62.6" y="135.8">5</text>
<text x="62.6" y="133.1">6</text>
<text x="68.8" y="136.9">PS1</text>
<text x="68.8" y="134.3">PS0</text>
<text x="77.8" y="137">GNDIO</text>
<text x="78.1" y="134.3">VDDIO</text>
<text x="90.2" y="135.8">25</text>
<text x="90.2" y="133.1">28</text>
<text x="62.6" y="141.1">7</text>
<text x="62.6" y="143.8">8</text>
<text x="68.8" y="142.3">SWDIO</text>
<text x="61.3" y="149.2">14</text>
<text x="68.8" y="145">SWCLK</text>
<text x="80.6" y="147.7">CAP</text>
<text x="90.2" y="146.5">9</text>
<text x="61.3" y="154.5">19</text>
<text x="61.3" y="151.8">20</text>
<text x="68.8" y="150.3">INT</text>
<text x="68.8" y="155.7">COM1</text>
<text x="68.8" y="153">COM0</text>
<text x="124.8" y="154.5" transform="rotate(-90 124.8 154.5)">2</text>
<text x="61.3" y="159.9">17</text>
<text x="61.3" y="157.2">18</text>
<text x="68.8" y="161">COM3 XOUT32</text>
<text x="68.8" y="158.4">COM2</text>
<text x="79" y="158.4">XIN32</text>
<text x="90.2" y="159.9">26</text>
<text x="90.2" y="157.2">27</text>
<text x="124.8" y="161.9" transform="rotate(-90 124.8 161.9)">1</text>
</g>
<g font-size="1.9" fill="#757575">
<text x="29.3" y="17.6">+1V8</text>
<text x="61.4" y="25.6">+1V8</text>
<text x="205.2" y="29.7">VBAT_SWITCHED/2.8J</text>
<text x="9" y="35.1">FLASH_WP-IO2/1.7M</text>
<text x="13" y="40.4">FLASH_CLK/1.4I</text>
<text x="13.5" y="37.8">FLASH_CS/1.7F</text>
<text x="9" y="45.8">FLASH_PDO-IO1/1.4I</text>
<text x="9.9" y="43.1">FLASH_PDI-IO0/1.4I</text>
<text x="6.8" y="48.5">FLASH_HOLD-IO3/1.7M</text>
<text x="213.7" y="64.5">BUZZER_GATE/1.9I</text>
<text x="55.6" y="67.9">WARN: Do not drive</text>
<text x="55.6" y="69.9">VTref from debugger</text>
<text x="78.4" y="75.2">9DOF_SWDIO</text>
<text x="78.4" y="77.9">9DOF_SWCLK</text>
<text x="78.4" y="86">9DOF_RESET/1.6F</text>
<text x="29.6" y="120.7">9DOF_RESET/1.6F</text>
<text x="28.2" y="126.1">9DOF_BOOT_LOAD_PIN/1.6F</text>
<text x="37.3" y="128.8">9DOF_BL_IND/1.6F</text>
<text x="41.8" y="142.2">9DOF_SWDIO</text>
<text x="41.5" y="144.8">9DOF_SWCLK</text>
<text x="34.2" y="152.9">9DOF_SDA-COM0/1.9J</text>
<text x="34.4" y="155.5">9DOF_SCL-COM1/1.9J</text>
<text x="40.9" y="150.2">9DOF_INT/1.6F</text>
<text x="117.2" y="160.2" transform="rotate(-90 117.2 160.2)">X2</text>
<text x="119.9" y="160.2" transform="rotate(-90 119.9 160.2)">TXC-9HT12</text>
<text x="131.9" y="160.2" transform="rotate(-90 131.9 160.2)">32.768 kHz</text>
<text x="134.6" y="162.9" transform="rotate(-90 134.6 162.9)">C-LOAD = 7pF</text>
<text x="144" y="173.6">GND</text>
<text x="35.5" y="185">9DOF_SDA-COM0/1.9J</text>
<text x="98.4" y="184.1">If separate GNDIO</text>
<text x="101.1" y="181.6">GND</text>
<text x="109.1" y="181.6">GND</text>
<text x="98.4" y="186.1">ever relevant..</text>
<text x="35.5" y="193">9DOF_SCL-COM1/1.9J</text>
</g>
<g font-size="1.9" fill="#f57c10">
<text x="243.8" y="44.3">+</text>
<text x="243.8" y="51.6">-</text>
</g>
<text font-size="1.5" fill="#757575" x="75.1" y="83.1">NC—9DOF Does not use SWO</text>
<g font-size="1.2" fill="#757575">
<text x="27" y="132.7">PS1 PS0 Func</text>
<text x="27.7" y="134">0</text>
<text x="27.7" y="135.3">0</text>
<text x="27.7" y="136.6">1</text>
<text x="27.7" y="137.9">1</text>
<text x="30.6" y="134">0</text>
<text x="30.6" y="135.3">1</text>
<text x="30.6" y="136.6">0</text>
<text x="30.6" y="137.9">1</text>
<text x="32.8" y="134">Std I2c **</text>
<text x="32.8" y="135.3">HID over I2c</text>
<text x="32.8" y="136.6">UART</text>
<text x="32.8" y="137.9">Rsv</text>
<text x="104.1" y="138.9">n.b.</text>
<text x="104.1" y="140.2">ref</text>
<text x="104.1" y="141.4">has</text>
<text x="107" y="140.2">sch</text>
<text x="107" y="141.4">0.12µF</text>
<text x="149.3" y="152.6">Datasheet—</text>
<text x="149.3" y="153.9">Does not give C int..</text>
<text x="149.3" y="155.2">Digital pads typ 5pf, max 10pf</text>
<text x="149.3" y="157.7">CL = (C*C)/(C+C+) + Cstray</text>
<text x="149.3" y="160.3">C = 4 w/ only pads, as Cstray</text>
<text x="149.3" y="161.6">goes up, C rises, 4pF on</text>
<text x="43" y="164.8">I2C Addr Select</text>
<text x="43" y="166.1">40kΩ int. PU VDDIO</text>
<text x="149.3" y="162.9">should be okay</text>
<text x="43" y="168.7">Ref sch for I2C-HID</text>
<text x="43" y="170">ties to GND [why?]</text>
</g>
<g font-size=".6" fill="#757575">
<text x="46.1" y="34.6">(IO2)</text>
<text x="44.5" y="42.7">(IO0)</text>
<text x="45.6" y="45.3">(IO1)</text>
<text x="48.5" y="48">(IO3)</text>
</g>
</svg>
